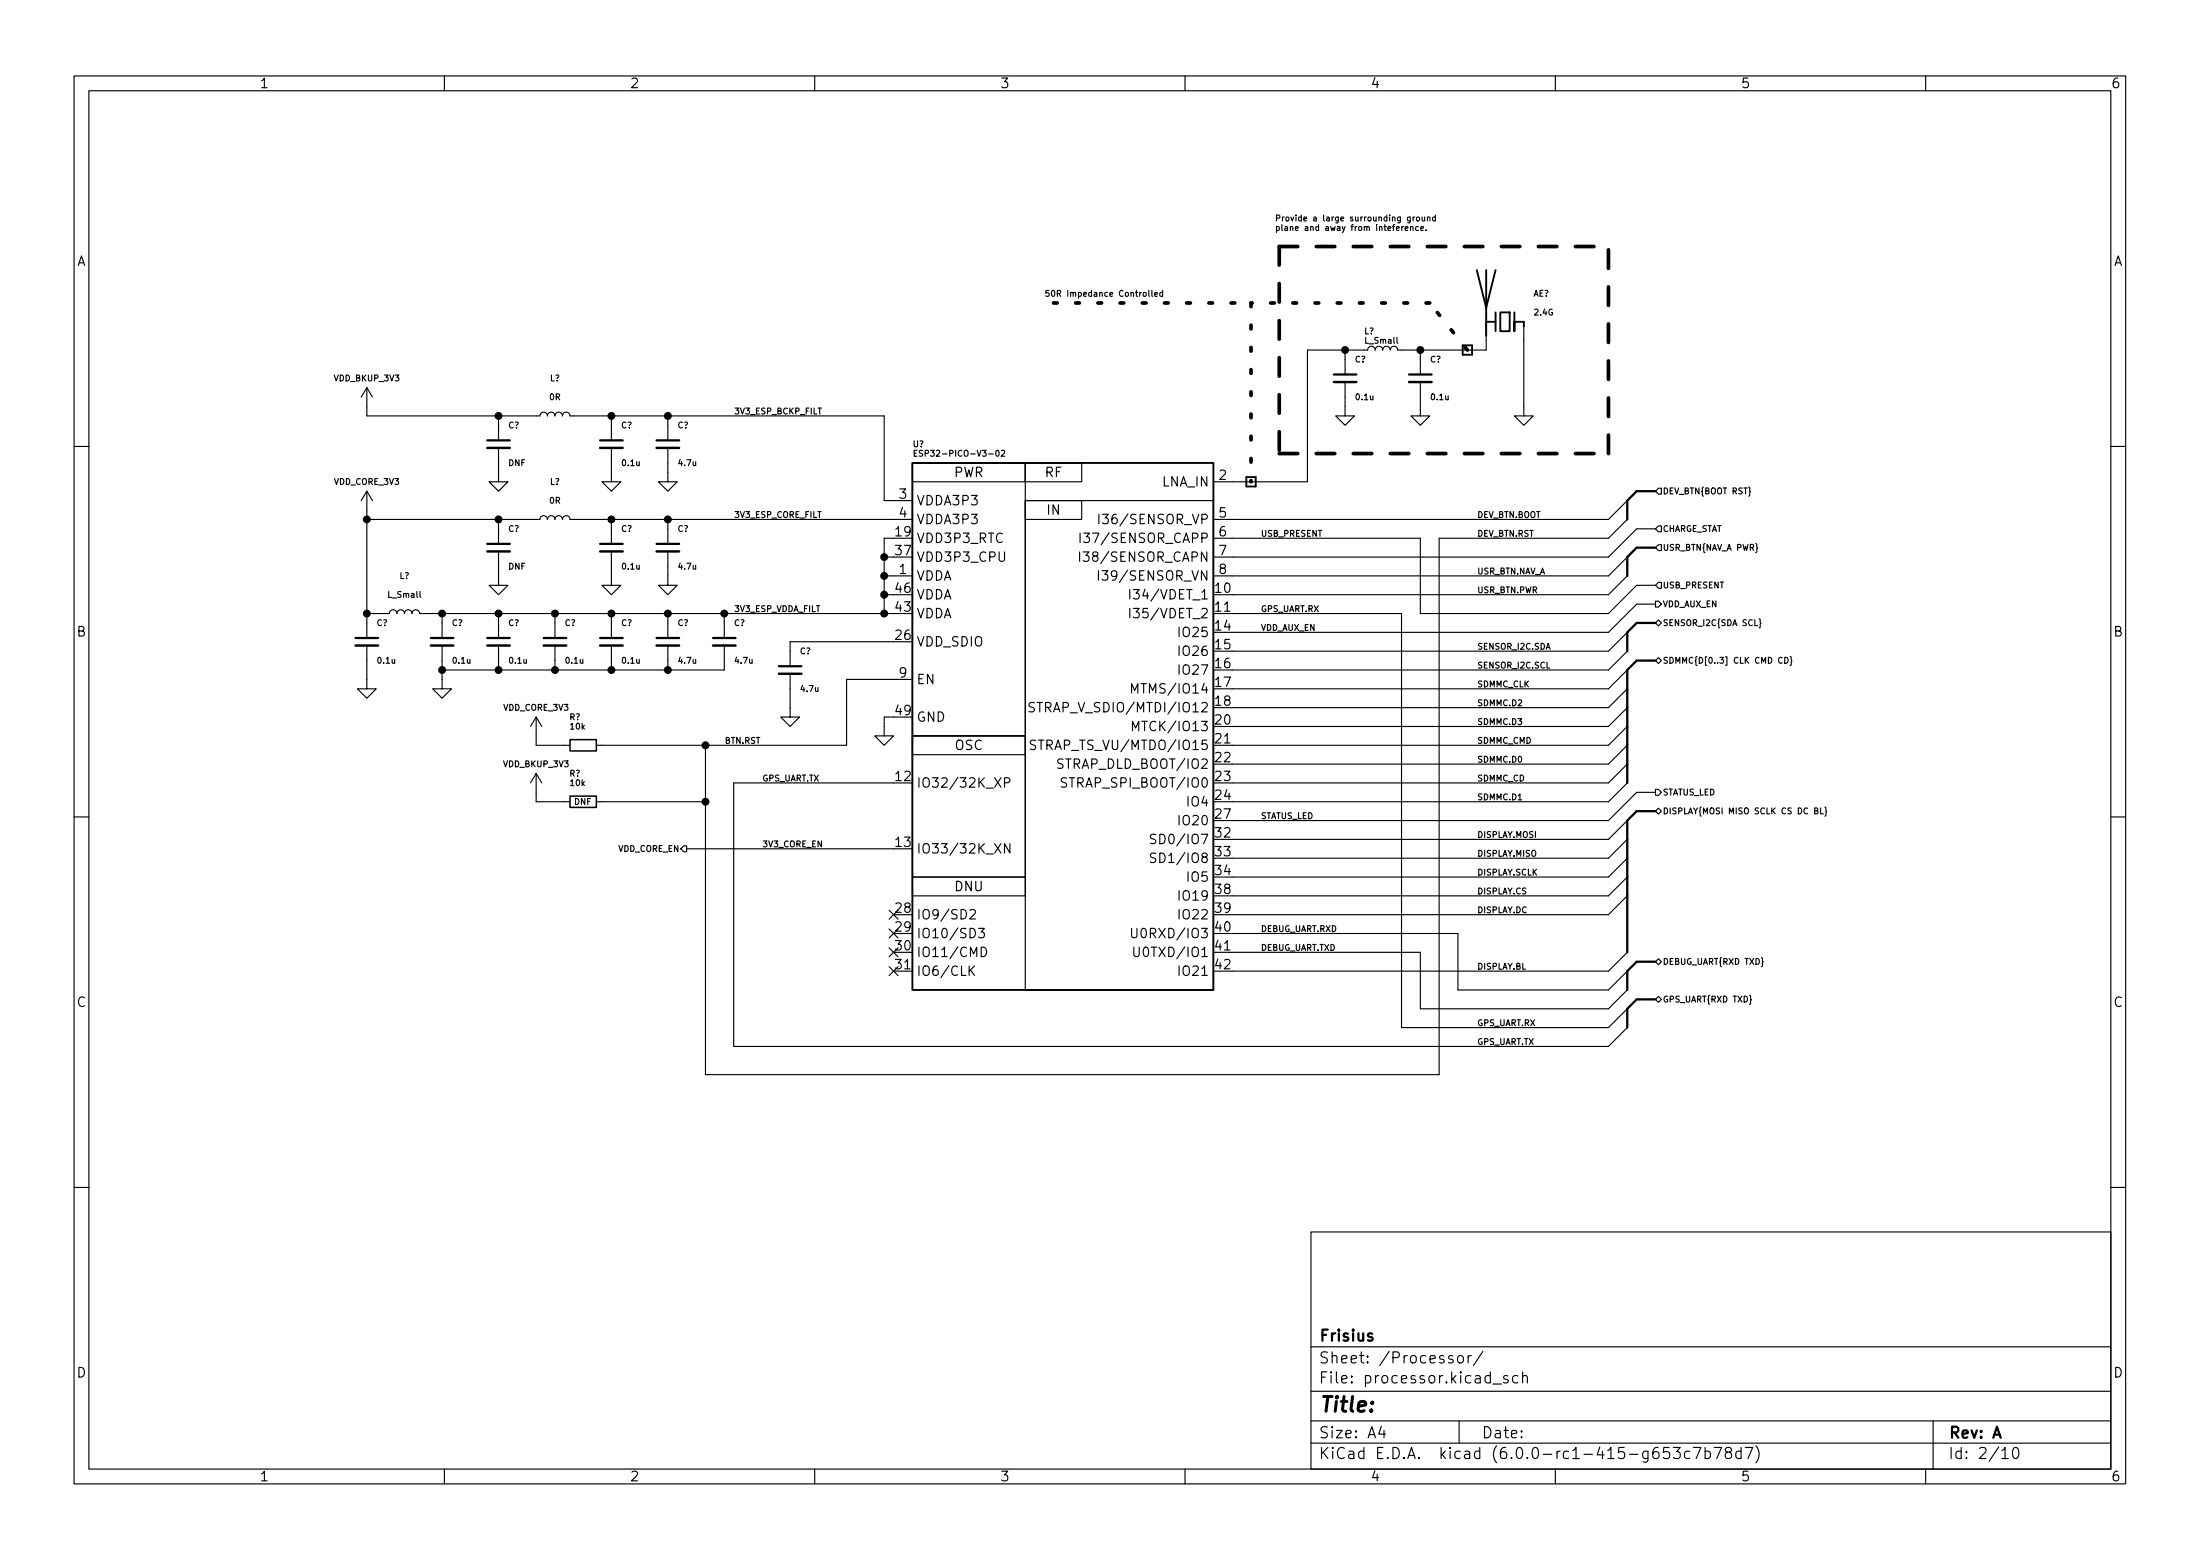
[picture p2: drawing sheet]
<svg xmlns="http://www.w3.org/2000/svg" width="297mm" height="210mm" viewBox="0 0 297 210" stroke-linecap="round" stroke-linejoin="round" font-family="sans-serif">
<g fill="none" stroke="#000" stroke-width=".15">
<path d="M10 10.2h277v190.1h-277zM12 12.2h273v186.1h-273zM60 10.2v2M110 10.2v2M160 10.2v2M210 10.2v2M260 10.2v2M154.4 39.5h.2l.2 .1v.2l-.2 .2-.3-.2zM155.1 39.2v.7l.1 .1M155.5 39.2v.7l.1 .1M155.9 39.7h.4l-.1-.2h-.2l-.1 .1v.4h.3M157 39.5h-.3l-.1 .1 .1 .4h.3"/>
<path d="M157 39.2v.8M188.5 30.8h.4v-.2h-.2l-.2 .1 .1 .4h.3M189.3 30.6v.5M189.5 30.6l-.2 .1M189.7 30.8h.4v-.2h-.3l-.1 .1 .1 .4h.3M190.4 29.3v.6l-.1 .2-.2-.1M190.4 29.3h-.2l-.2 .1 .1 .4h.3M190.4 30.6h.4v.5M190.4 30.6v.5M190.8 29.3v.5M191 29.3l-.2 .1M191.3 29.4l.1-.1 .2 .1v.4l-.3-.1z"/>
<path d="M191.5 30.6h-.2l-.2 .1 .1 .4h.3M191.8 30.8h.4v-.2h-.3l-.1 .1 .1 .4h.3M192 29.3v.5l.4-.1M192.4 29.3v.5M192.5 31v.1M192.7 29.4l.3-.1 .1 .5M192.7 29.3v.5M193.8 29.3h-.2l-.2 .1 .1 .4h.3M193.8 29v.8M49.5 52.3v3.8h23.4a.51 .51 0 0 1 .5-.5 .51 .51 0 0 1 .5 .5 .51 .51 0 0 1 .5-.5 .51 .51 0 0 1 .5 .5 .51 .51 0 0 1 .5-.5 .51 .51 0 0 1 .5 .5 .51 .51 0 0 1 .6-.5 .51 .51 0 0 1 .5 .5h42.4v11.5h3.8M49.5 52.3l-.7 1.3M49.5 52.3l.8 1.3"/>
<path d="M67.3 56.1v3.3M82.5 56.1v3.3M90.2 56.1v3.3M110.5 55.1h.4M181.6 51.6v4.5h1.3l-1.3 1.3-1.3-1.3h1.3M181.6 47.2v3.3M188.6 45.5v.7l.1 .1M191.8 51.6v4.5h1.2l-1.2 1.3-1.3-1.3h1.3M191.8 47.2v3.3M200.7 43.4v3.8h-12a.51 .51 0 0 0-.5-.5 .51 .51 0 0 0-.5 .5 .51 .51 0 0 0-.5-.5 .51 .51 0 0 0-.5 .5 .51 .51 0 0 0-.5-.5 .51 .51 0 0 0-.5 .5 .51 .51 0 0 0-.5-.5 .51 .51 0 0 0-.5 .5h-8.2v17.8h-12.7M205.7 43.4v12.7h1.3l-1.3 1.3-1.2-1.3h1.2M10 60.2h2"/>
<path d="M49.5 70.1h23.4a.51 .51 0 0 1 .5-.5 .51 .51 0 0 1 .5 .5 .51 .51 0 0 1 .5-.5 .51 .51 0 0 1 .5 .5 .51 .51 0 0 1 .5-.5 .51 .51 0 0 1 .5 .5 .51 .51 0 0 1 .6-.5 .51 .51 0 0 1 .5 .5h46.2M49.5 66.3v19.8M49.5 66.3l-.7 1.3M49.5 66.3l.8 1.3M56.7 79.8v.7l.1 .1M67.3 60.4v4.6h1.3l-1.3 1.3-1.3-1.3h1.3M67.3 74.4v4.6h1.3l-1.3 1.3-1.3-1.3h1.3M67.3 70.1v3.3M82.5 60.4v4.6h1.3l-1.3 1.3-1.2-1.3h1.2M82.5 74.4v4.6h1.3l-1.3 1.3-1.2-1.3h1.2M82.5 70.1v3.3M90.2 74.4v4.6h1.2l-1.2 1.3-1.3-1.3h1.3"/>
<path d="M90.2 60.4v4.6h1.2l-1.2 1.3-1.3-1.3h1.3M90.2 70.1v3.3M119.4 77.7h3.8M119.4 75.2h1.2M120.6 72.6h-1.2v10.2M123.2 62.5h15.2v36.8h-15.2zM123.2 62.5h15.2v2.5h-15.2zM123.4 61.2h.3M123.8 60.8h-.4v.8h.4M124.6 60.8h-.3l-.2 .1 .1 .2 .3 .2v.2h-.4M134.5 60.8h.1a.43 .43 0 0 1 .3 .4 .43 .43 0 0 1-.3 .4l-.2-.3zM135.2 60.8h.3l.2 .2-.5 .6h.5"/>
<path d="M138.4 67.6h7.6v2.5h-7.6zM138.4 67.6h25.4v66h-25.4zM138.4 62.5h7.6v2.5h-7.6zM145.8 74.5v1.3M145.8 71.9v1.3M146.3 74.5h.7l-.4 .5 .4 .1v.5l-.2 .2h-.4l-.1-.2M146.3 71.9h.8l-.4 .5 .3 .1v.6l-.1 .1h-.4l-.2-.1M148.3 77v1.3M148.4 69.4v1.3M148.8 77h.8l-.4 .5 .3 .1v.6l-.2 .1h-.3l-.2-.1M148.9 69.4h.7l-.4 .5 .4 .1v.6l-.2 .1h-.4l-.1-.1M152.5 79.6v1.2"/>
<path d="M153 79.6h.8l-.4 .4 .4 .2v.5l-.2 .1h-.4l-.2-.1M163.8 72.6h28v10.2h25.4l3.8-3.8h2.5M219.7 67.6l-2.5 2.5h-53.4M219.7 75.2l-2.5 2.5h-53.4M219.7 70.1l-2.5 2.5h-22.9v72.4h-99.1v-44.4M219.7 77.7l-2.5 2.6h-50.8M223.5 71.4h-2.5l-3.8 3.8h-53.4M223.9 65.9h.4v.8h-.4l-.4-.4zM223.9 78.6h.4v.8h-.4l-.4-.4zM223.9 73.5h.4v.8h-.4l-.4-.4zM223.9 71h.4v.8h-.4l-.4-.4zM236.1 65.7l.1 .2v.3l.2 .1-.2 .2v.3l-.1 .2"/>
<path d="M237 73.4l.2 .1v.4l.1 .1-.1 .1v.4l-.2 .1M285 60.2h2M49.5 82.8h3.1a.51 .51 0 0 1 .5-.5 .51 .51 0 0 1 .5 .5 .51 .51 0 0 1 .5-.5 .51 .51 0 0 1 .5 .5 .51 .51 0 0 1 .5-.5 .51 .51 0 0 1 .5 .5 .51 .51 0 0 1 .5-.5 .51 .51 0 0 1 .5 .5h64M49.5 87.1v5.9h1.3l-1.3 1.2-1.2-1.2h1.2M59.7 87.1v5.9h1.3l-1.3 1.2-1.3-1.2h1.3M59.7 82.8v3.3M67.3 82.8v3.3M67.3 87.1v3.3M72.4 96.8v3.8h4.6M72.4 96.8l-.8 1.2M72.4 96.8l.8 1.2M74.9 82.8v3.3"/>
<path d="M74.9 87.1v3.3M82.5 82.8v3.3M82.5 87.1v3.3M90.2 82.8v3.3M90.2 87.1v3.3M97.8 82.8v3.3M97.8 87.1v3.3h-38.1M106.7 90.9v5.9h1.2l-1.2 1.2-1.3-1.2h1.3M119.4 80.3h1.2M120.6 96.8h-1.2v2.5h1.2l-1.2 1.3-1.3-1.3h1.3M120.6 86.6h-13.9v3.3M123.2 99.3h15.2v19.1h-15.2z"/>
<path d="M123.2 99.3h15.2v2.5h-15.2zM123.2 91.7h-8.9v8.9h-33.8M139.7 94.9l-.5-.1-.3 .2 .2 .3 .5 .3v.4l-.2 .1-.5-.1M139.8 99.9h-.4l-.2 .1v.4l.5 .2 .1 .3-.2 .3-.5-.1M140 94.8h.7M152.5 82.1v1.3M152.8 93.5v-1.2l.4 .9 .4-.9v1.2M152.9 98.6v-1.3l.4 .9 .5-.9v1.3M153 82.1h.8l-.4 .5 .4 .1v.6l-.2 .1h-.4l-.2-.1M163.8 82.8h25.4v55.9h28l2.5-2.6M219.7 98l-2.5 2.6h-53.4M219.7 87.9l-2.5 2.5h-50.8"/>
<path d="M219.7 93l-2.5 2.5h-50.8M219.7 90.4l-2.5 2.6h-50.8M219.7 85.3l-2.5 2.6h-50.8M219.7 95.5l-2.5 2.5h-50.8M223.5 81.1h.4l.4 .4-.4 .4h-.4zM223.5 84.1l.4-.4 .4 .4-.4 .4zM223.5 89.1l.4-.4 .4 .4-.4 .4zM223.5 81.5h-2.5l-3.8 3.8h-50.8M237.5 83.5l.2 .1v.4l.1 .1-.1 .1v.4l-.2 .1M240.6 88.8a.35 .35 0 0 0-.5 .3 .35 .35 0 0 0 .5 .3M241 88.7a.4 .4 0 0 1 .4 .4 .4 .4 0 0 1-.4 .4zM241.7 88.6l.1 .1v.4l.2 .1-.2 .1v.4l-.1 .1"/>
<path d="M10 110.2h2M72.4 104.4l-.8 1.3M72.4 104.4v3.8h4.6M72.4 104.4l.8 1.3M80.5 108.2h14.7M92.3 114.1h.4v.8h-.4l-.4-.4zM92.7 114.5h27.9M120.6 105.7h-21.5v35.5h118.1l2.5-2.5M123.2 118.4h15.2v2.5h-15.2zM134.3 105l.8 1.2M134.3 113.9l.8 1.2M135.1 105l-.8 1.2"/>
<path d="M135.1 113.9l-.8 1.2M135.6 105.6h.6l.2-.2-.1-.3-.2-.1h-.5v1.2M136.4 113.9v1.2l-.8-1.2v1.2M144 105h-.5l-.2 .2 .1 .3 .6 .2v.4l-.2 .1h-.5M156 112.6h-.4l-.2 .1v.4l.5 .2 .1 .3-.2 .3-.5-.1M156 115.2l-.4-.1-.2 .1v.4l.5 .2 .1 .4-.2 .2-.5-.1M219.7 105.7l-2.5 2.5h-50.8M219.7 103.1l-2.5 2.6h-50.8M219.7 113.3l-2.5 2.5h-50.8M219.7 115.8l-2.5 2.6h-50.8M219.7 118.4l-2.5 2.5h-50.8M219.7 110.7l-2.5 2.6h-50.8"/>
<path d="M219.7 100.6l-2.5 2.5h-50.8M223.5 106.5h.4l.4 .4-.4 .4h-.4zM223.5 109.5l.4-.4 .4 .4-.4 .4zM223.5 106.9h-2.5l-3.8 3.8h-50.8M245 109.4h.4v-.3l-.4-.1v.8h.3l.2-.2-.2-.2M245.8 109v.8h.4M246.4 108.9l.1 .1v.4l.1 .1-.1 .1v.4l-.1 .1M285 110.2h2M120 125.4l1.3 1.2M120 122.8l1.3 1.2M120 127.9l1.3 1.2M120 130.4l1.3 1.3"/>
<path d="M120.6 131.1h2.6M121.3 125.4l-1.3 1.2M121.3 122.8l-1.3 1.2M121.3 127.9l-1.3 1.2M121.3 130.4l-1.3 1.3M131 122.9l.2-.2h.3l.1 .2 .1 .2-.1 .2-.7 .7h.8M131 130.9l.6 .7M131.6 130.4l-.8 .7M132.1 125.3h.8l-.4 .5 .3 .1v.5l-.1 .2h-.4l-.2-.2M132.5 127.8a.64 .64 0 0 1 .7 .7 .64 .64 0 0 1-.7 .6zM152.8 125.3v1l.2 .3 .4-.1 .1-.2v-1M153.1 127.8v1.1l.2 .2 .4-.1 .1-.1v-1.1"/>
<path d="M163.8 128.5h28v7.6h25.4l2.5-2.5M166.4 126h30.4v7.6h20.4l2.5-2.5M219.7 128.5l-2.5 2.6h-50.8M219.7 120.9l-2.5 2.5h-50.8M223.5 134.9l.4-.4 .4 .4-.4 .4zM223.5 129.8l.4-.4 .4 .4-.4 .4zM236.2 134.3l.2 .1v.4l.1 .1-.1 .1v.4l-.2 .1M237.8 129.2l.2 .2v.3l.1 .1-.1 .2v.3l-.2 .2M10 160.2h2M177 166.3h108v32h-108zM285 160.2h2M60 198.3v2"/>
<path d="M110 198.3v2M160 198.3v2M177 194.8h108M177 191.8h108M177 187.8h108M177 181.8h108M186.5 192.5l-.4 1h1M186.9 193v1M196.1 183l-.3-.1-.2 .2v.3l.5 .1 .1 .1-.1 .3h-.1h-.4M196.9 183.1a.41 .41 0 0 1 .4-.2 .41 .41 0 0 1 .3 .3v.4a.41 .41 0 0 1-.4 .3 .41 .41 0 0 1-.4-.3zM197 191.8v3M198.2 182.9v1"/>
<path d="M198.6 182.9l-.2 .1-.2 .2M200.2 182.4l-1.3 1.9M201.6 186.8h1.1M203.6 185.7l-.4-.1-.2 .2 .1 .3 .5 .1v.1v.3h-.2h-.4M204.9 185.7l-.4-.1-.3 .3v.4l.2 .3h.1h.4M205.6 185.8a.37 .37 0 0 1 .6 0v.8M205.6 185.1v1.5M210 198.3v2M225.4 195.3h-.8v.7l.2-.1 .5 .1 .1 .2v.5l-.3 .1h-.3l-.2-.1M225.9 195.3h1l-.5 .6a.41 .41 0 0 1 .5 .3v.3l-.2 .3h-.6l-.2-.1M228.1 195.9l-.4-.1-.3 .3v.4l.2 .3h.1h.4M228.6 195.3h1l-.6 1.5"/>
<path d="M230.2 195.9l.4-.1 .3 .3v.4l-.1 .3h-.2h-.4M230.2 195.3v1.5M231.4 195.3h1l-.6 1.5M233.2 196l-.1-.1a.31 .31 0 0 1-.2-.3 .31 .31 0 0 1 .3-.3l.4 .1a.31 .31 0 0 1 .2 .3 .31 .31 0 0 1-.3 .3h-.4l-.2 .3 .1 .4 .2 .1h.3l.3-.3-.1-.4-.2-.1M235.1 195.9l-.5-.1-.2 .3v.4l.1 .3h.1h.5M235.1 195.3v1.5M235.6 195.3h1l-.6 1.5M237.1 195.1a1.72 1.72 0 0 1 0 2.3M260 198.3v2M261 191.8v6.5M270.3 195.8l.4-.5v1.5M270.3 196.8h.9"/>
<path d="M271.9 195.4a.36 .36 0 0 1 .6 .2 .77 .77 0 0 1-.4 1.2 1 1 0 0 1-.2-1.4z"/>
</g>
<g fill="none" stroke="#000" stroke-width=".33">
<path d="M180.1 51.6h3M190.2 51.6h3.1M65.8 74.4h3M65.8 60.4h3M81 74.4h3.1M81 60.4h3.1M88.6 74.4h3.1M88.6 60.4h3.1M48 87.1h3.1M58.2 87.1h3M65.8 87.1h3M73.4 87.1h3.1"/>
<path d="M81 87.1h3.1M88.6 87.1h3.1M96.3 87.1h3M105.2 90.9h3"/>
</g>
<g fill="none" stroke="#000" stroke-width=".3">
<path d="M65.8 59.4h3M81 59.4h3.1M88.6 59.4h3.1M180.1 50.5h3M190.2 50.5h3.1M65.8 73.4h3M81 73.4h3.1M88.6 73.4h3.1M223.5 66.3h-2.5l-1.3 1.3v2.5M223.5 73.9h-2.5l-1.3 1.3v2.5M48 86.1h3.1M58.2 86.1h3"/>
<path d="M65.8 86.1h3M73.4 86.1h3.1M81 86.1h3.1M88.6 86.1h3.1M96.3 86.1h3M105.2 89.9h3M223.5 84.1h-2.5l-1.3 1.2v2.6M223.5 89.1h-2.5l-1.3 1.3v15.3M223.5 109.5h-2.5l-1.3 1.2v17.8M223.5 129.8h-2.5l-1.3 1.3v2.5M223.5 134.9h-2.5l-1.3 1.2v2.6"/>
</g>
<path d="M199.4 36.4l1.3 5.1 1.2-5.1M200.7 36.4v8.9M197.5 46.6h1.3v1.3h-1.3zM200.7 43.4h1.2M201.9 42.2v2.5M202.6 42.2h1.2v2.5h-1.2zM204.5 42.2v2.5v-1.3h1.2v.7M123.2 62.5h40.6v71.1h-40.6zM168.3 64.4h1.2v1.3h-1.2z" fill="none" stroke="#000" stroke-width=".25"/>
<path d="M77 99.8h3.5v1.5h-3.5zM77 107.4h3.5v1.6h-3.5z" fill="none" stroke="#000" stroke-width=".2"/>
<path d="M172.7 33.3v27.9M172.7 33.3h44.5M172.7 61.2h44.5M217.2 61.2v-27.9" fill="none" stroke="#000" stroke-width=".5" stroke-dasharray="2.5 2.5"/>
<path d="M142.2 40.9h26.7M168.9 40.9v24.1M193 40.9h-24.1M198.1 47.2l-5.1-6.3" fill="none" stroke="#000" stroke-width=".5" stroke-dasharray=".5 2.5"/>
<g fill="#000" stroke="#000" stroke-width=".15">
<circle cx="67.3" cy="56.1" r=".46"/>
<circle cx="82.5" cy="56.1" r=".46"/>
<circle cx="90.2" cy="56.1" r=".46"/>
<circle cx="181.6" cy="47.2" r=".46"/>
<circle cx="191.8" cy="47.2" r=".46"/>
<circle cx="49.5" cy="70.1" r=".46"/>
<circle cx="67.3" cy="70.1" r=".46"/>
<circle cx="82.5" cy="70.1" r=".46"/>
<circle cx="90.2" cy="70.1" r=".46"/>
<circle cx="119.4" cy="75.2" r=".46"/>
<circle cx="119.4" cy="77.7" r=".46"/>
<circle cx="49.5" cy="82.8" r=".46"/>
<circle cx="59.7" cy="90.4" r=".46"/>
<circle cx="59.7" cy="82.8" r=".46"/>
<circle cx="67.3" cy="90.4" r=".46"/>
<circle cx="67.3" cy="82.8" r=".46"/>
<circle cx="74.9" cy="82.8" r=".46"/>
<circle cx="74.9" cy="90.4" r=".46"/>
<circle cx="82.5" cy="82.8" r=".46"/>
<circle cx="82.5" cy="90.4" r=".46"/>
<circle cx="90.2" cy="90.4" r=".46"/>
<circle cx="90.2" cy="82.8" r=".46"/>
<circle cx="97.8" cy="82.8" r=".46"/>
<circle cx="119.4" cy="80.3" r=".46"/>
<circle cx="119.4" cy="82.8" r=".46"/>
<circle cx="95.2" cy="108.2" r=".46"/>
<circle cx="95.2" cy="100.6" r=".46"/>
</g>
<text font-size="2.8" x="178" y="190.6">Title:</text>
<g font-size="2.1">
<text x="178" y="184">Sheet: /Processor/</text>
<text x="178" y="181">Frisius</text>
<text x="178" y="186.7">File: processor.kicad_sch</text>
<text x="178" y="196.9">KiCad E.D.A. kicad (6.0.0-rc1-415-g653c7b78d7)</text>
<text x="178" y="194.1">Size: A4</text>
<text x="200" y="194.1">Date:</text>
<text x="263" y="194.1">Rev: A</text>
<text x="263" y="196.9">Id: 2/10</text>
</g>
<g font-size="1.8">
<text x="35" y="11.9">1</text>
<text x="85" y="11.9">2</text>
<text x="135" y="11.9">3</text>
<text x="185" y="11.9">4</text>
<text x="235" y="11.9">5</text>
<text x="285" y="11.9">6</text>
<text x="10.3" y="35.9">A</text>
<text x="285.3" y="35.9">A</text>
<text x="128.7" y="64.4">PWR</text>
<text x="141.1" y="64.4">RF</text>
<text x="156.9" y="65.7">LNA_IN</text>
<text x="164.6" y="64.8">2</text>
<text x="121.4" y="67.3">3</text>
<text x="121.4" y="69.8">4</text>
<text x="123.7" y="68.2">VDDA3P3</text>
<text x="123.7" y="70.7">VDDA3P3</text>
<text x="141.4" y="69.5">IN</text>
<text x="149.6" y="70.7">I36/SENSOR_VP</text>
<text x="164.6" y="69.8">5</text>
<text x="120.9" y="72.4">19</text>
<text x="120.9" y="74.9">37</text>
<text x="121.4" y="77.5">1</text>
<text x="123.7" y="73.3">VDD3P3_RTC</text>
<text x="123.7" y="75.8">VDD3P3_CPU</text>
<text x="146.9" y="75.8">I38/SENSOR_CAPN</text>
<text x="147" y="73.3">I37/SENSOR_CAPP</text>
<text x="164.6" y="72.4">6</text>
<text x="164.6" y="74.9">7</text>
<text x="164.6" y="77.5">8</text>
<text x="120.9" y="82.5">43</text>
<text x="120.9" y="80">46</text>
<text x="123.7" y="78.4">VDDA</text>
<text x="123.7" y="83.4">VDDA</text>
<text x="123.7" y="80.9">VDDA</text>
<text x="149.5" y="78.4">I39/SENSOR_VN</text>
<text x="153.7" y="80.9">I34/VDET_1</text>
<text x="153.7" y="83.4">I35/VDET_2</text>
<text x="164.1" y="80">10</text>
<text x="164.1" y="82.5">11</text>
<text x="10.3" y="85.9">B</text>
<text x="120.9" y="86.4">26</text>
<text x="123.7" y="87.2">VDD_SDIO</text>
<text x="159.5" y="86">IO25</text>
<text x="159.5" y="88.5">IO26</text>
<text x="164.1" y="85.1">14</text>
<text x="164.1" y="87.6">15</text>
<text x="285.3" y="85.9">B</text>
<text x="121.4" y="91.4">9</text>
<text x="123.7" y="92.3">EN</text>
<text x="153.8" y="93.6">MTMS/IO14</text>
<text x="159.5" y="91.1">IO27</text>
<text x="164.1" y="90.2">16</text>
<text x="164.1" y="92.7">17</text>
<text x="164.1" y="95.2">18</text>
<text x="120.9" y="96.5">49</text>
<text x="123.7" y="97.4">GND</text>
<text x="128.9" y="101.2">OSC</text>
<text x="140.6" y="101.2">STRAP_TS_VU/MTDO/IO15</text>
<text x="140.7" y="96.1">STRAP_V_SDIO/MTDI/IO12</text>
<text x="153.9" y="98.7">MTCK/IO13</text>
<text x="164.1" y="97.8">20</text>
<text x="164.1" y="100.3">21</text>
<text x="120.9" y="105.4">12</text>
<text x="123.7" y="106.3">IO32/32K_XP</text>
<text x="143.3" y="103.8">STRAP_DLD_BOOT/IO2</text>
<text x="144.1" y="106.3">STRAP_SPI_BOOT/IO0</text>
<text x="164.1" y="102.9">22</text>
<text x="164.1" y="105.4">23</text>
<text x="164.1" y="107.9">24</text>
<text x="156.5" y="113.9">SD0/IO7</text>
<text x="159.5" y="111.4">IO20</text>
<text x="160.5" y="108.8">IO4</text>
<text x="164.1" y="110.5">27</text>
<text x="164.1" y="113">32</text>
<text x="120.9" y="114.3">13</text>
<text x="123.7" y="115.2">IO33/32K_XN</text>
<text x="156.5" y="116.5">SD1/IO8</text>
<text x="160.5" y="119">IO5</text>
<text x="164.1" y="115.6">33</text>
<text x="164.1" y="118.1">34</text>
<text x="120.9" y="123.2">28</text>
<text x="120.9" y="125.7">29</text>
<text x="123.7" y="124.1">IO9/SD2</text>
<text x="128.9" y="120.3">DNU</text>
<text x="159.5" y="121.5">IO19</text>
<text x="159.5" y="124.1">IO22</text>
<text x="164.1" y="120.6">38</text>
<text x="164.1" y="123.2">39</text>
<text x="164.1" y="125.7">40</text>
<text x="120.9" y="128.3">30</text>
<text x="120.9" y="130.8">31</text>
<text x="123.7" y="126.6">IO10/SD3</text>
<text x="123.7" y="129.2">IO11/CMD</text>
<text x="123.7" y="131.7">IO6/CLK</text>
<text x="154" y="126.6">U0RXD/IO3</text>
<text x="154.2" y="129.2">U0TXD/IO1</text>
<text x="159.5" y="131.7">IO21</text>
<text x="164.1" y="128.3">41</text>
<text x="164.1" y="130.8">42</text>
<text x="10.3" y="135.9">C</text>
<text x="285.3" y="135.9">C</text>
<text x="10.3" y="185.9">D</text>
<text x="285.3" y="185.9">D</text>
<text x="35" y="199.9">1</text>
<text x="85" y="199.9">2</text>
<text x="135" y="199.9">3</text>
<text x="185" y="199.9">4</text>
<text x="235" y="199.9">5</text>
<text x="285" y="199.9">6</text>
</g>
<g font-size="1.1">
<text x="172.1" y="29.9">Provide a large surrounding ground</text>
<text x="172.1" y="31.1">plane and away from inteference.</text>
<text x="141" y="40">50R Impedance Controlled</text>
<text x="207" y="40">AE?</text>
<text x="184.2" y="45.1">L?</text>
<text x="184.4" y="46.4">L_Small</text>
<text x="207.2" y="42.6">2.4G</text>
<text x="45.2" y="51.4">VDD_BKUP_3V3</text>
<text x="74.2" y="54">0R</text>
<text x="74.2" y="51.4">L?</text>
<text x="182.9" y="48.9">C?</text>
<text x="183.1" y="54">0.1u</text>
<text x="193.1" y="48.9">C?</text>
<text x="193.3" y="54">0.1u</text>
<text x="68.6" y="57.8">C?</text>
<text x="83.9" y="57.8">C?</text>
<text x="91.5" y="57.8">C?</text>
<text x="99.1" y="55.9">3V3_ESP_BCKP_FILT</text>
<text x="45.1" y="65.4">VDD_CORE_3V3</text>
<text x="68.6" y="62.9">DNF</text>
<text x="74.2" y="65.4">L?</text>
<text x="84.1" y="62.9">0.1u</text>
<text x="91.7" y="62.9">4.7u</text>
<text x="123.3" y="60.3">U?</text>
<text x="124.6" y="61.6">ESP32-PICO-V3-02</text>
<text x="68.6" y="71.8">C?</text>
<text x="74.2" y="68">0R</text>
<text x="83.9" y="71.8">C?</text>
<text x="91.5" y="71.8">C?</text>
<text x="99.1" y="69.9">3V3_ESP_CORE_FILT</text>
<text x="199.4" y="69.9">DEV_BTN.BOOT</text>
<text x="224.4" y="66.7">DEV_BTN{BOOT RST}</text>
<text x="224.4" y="71.8">CHARGE_STAT</text>
<text x="68.6" y="76.8">DNF</text>
<text x="84.1" y="76.8">0.1u</text>
<text x="91.7" y="76.8">4.7u</text>
<text x="170.2" y="72.4">USB_PRESENT</text>
<text x="199.4" y="72.4">DEV_BTN.RST</text>
<text x="199.4" y="77.5">USR_BTN.NAV_A</text>
<text x="224.4" y="74.3">USR_BTN{NAV_A PWR}</text>
<text x="52.5" y="80.7">L_Small</text>
<text x="53.9" y="78.1">L?</text>
<text x="99.1" y="82.6">3V3_ESP_VDDA_FILT</text>
<text x="170.2" y="82.6">GPS_UART.RX</text>
<text x="199.4" y="80">USR_BTN.PWR</text>
<text x="224.4" y="81.9">VDD_AUX_EN</text>
<text x="224.4" y="79.4">USB_PRESENT</text>
<text x="50.9" y="84.5">C?</text>
<text x="51" y="89.5">0.1u</text>
<text x="61" y="84.5">C?</text>
<text x="61.2" y="89.5">0.1u</text>
<text x="68.6" y="84.5">C?</text>
<text x="68.8" y="89.5">0.1u</text>
<text x="76.3" y="84.5">C?</text>
<text x="76.4" y="89.5">0.1u</text>
<text x="83.9" y="84.5">C?</text>
<text x="84.1" y="89.5">0.1u</text>
<text x="91.5" y="84.5">C?</text>
<text x="91.7" y="89.5">4.7u</text>
<text x="99.1" y="84.5">C?</text>
<text x="99.3" y="89.5">4.7u</text>
<text x="108" y="88.3">C?</text>
<text x="170.2" y="85.1">VDD_AUX_EN</text>
<text x="199.4" y="87.7">SENSOR_I2C.SDA</text>
<text x="224.4" y="84.5">SENSOR_I2C{SDA SCL}</text>
<text x="224.4" y="89.5">SDMMC{D[0..3] CLK CMD CD}</text>
<text x="68" y="95.9">VDD_CORE_3V3</text>
<text x="108.2" y="93.4">4.7u</text>
<text x="199.4" y="90.2">SENSOR_I2C.SCL</text>
<text x="199.4" y="95.3">SDMMC.D2</text>
<text x="199.4" y="92.7">SDMMC_CLK</text>
<text x="76.9" y="97.2">R?</text>
<text x="77" y="98.4">10k</text>
<text x="97.8" y="100.4">BTN.RST</text>
<text x="199.4" y="100.4">SDMMC_CMD</text>
<text x="199.4" y="97.8">SDMMC.D3</text>
<text x="68" y="103.5">VDD_BKUP_3V3</text>
<text x="76.9" y="104.8">R?</text>
<text x="77" y="106.1">10k</text>
<text x="102.9" y="105.4">GPS_UART.TX</text>
<text x="199.4" y="108">SDMMC.D1</text>
<text x="199.4" y="102.9">SDMMC.D0</text>
<text x="199.4" y="105.4">SDMMC_CD</text>
<text x="224.4" y="107.3">STATUS_LED</text>
<text x="77.5" y="108.6">DNF</text>
<text x="170.2" y="110.5">STATUS_LED</text>
<text x="199.4" y="113.1">DISPLAY.MOSI</text>
<text x="224.4" y="109.9">DISPLAY{MOSI MISO SCLK CS DC BL}</text>
<text x="83.4" y="114.9">VDD_CORE_EN</text>
<text x="102.9" y="114.3">3V3_CORE_EN</text>
<text x="199.4" y="115.6">DISPLAY.MISO</text>
<text x="199.4" y="118.1">DISPLAY.SCLK</text>
<text x="170.2" y="125.8">DEBUG_UART.RXD</text>
<text x="199.4" y="123.2">DISPLAY.DC</text>
<text x="199.4" y="120.7">DISPLAY.CS</text>
<text x="170.2" y="128.3">DEBUG_UART.TXD</text>
<text x="199.4" y="130.8">DISPLAY.BL</text>
<text x="224.4" y="130.2">DEBUG_UART{RXD TXD}</text>
<text x="224.4" y="135.3">GPS_UART{RXD TXD}</text>
<text x="199.4" y="141">GPS_UART.TX</text>
<text x="199.4" y="138.5">GPS_UART.RX</text>
</g>
</svg>
